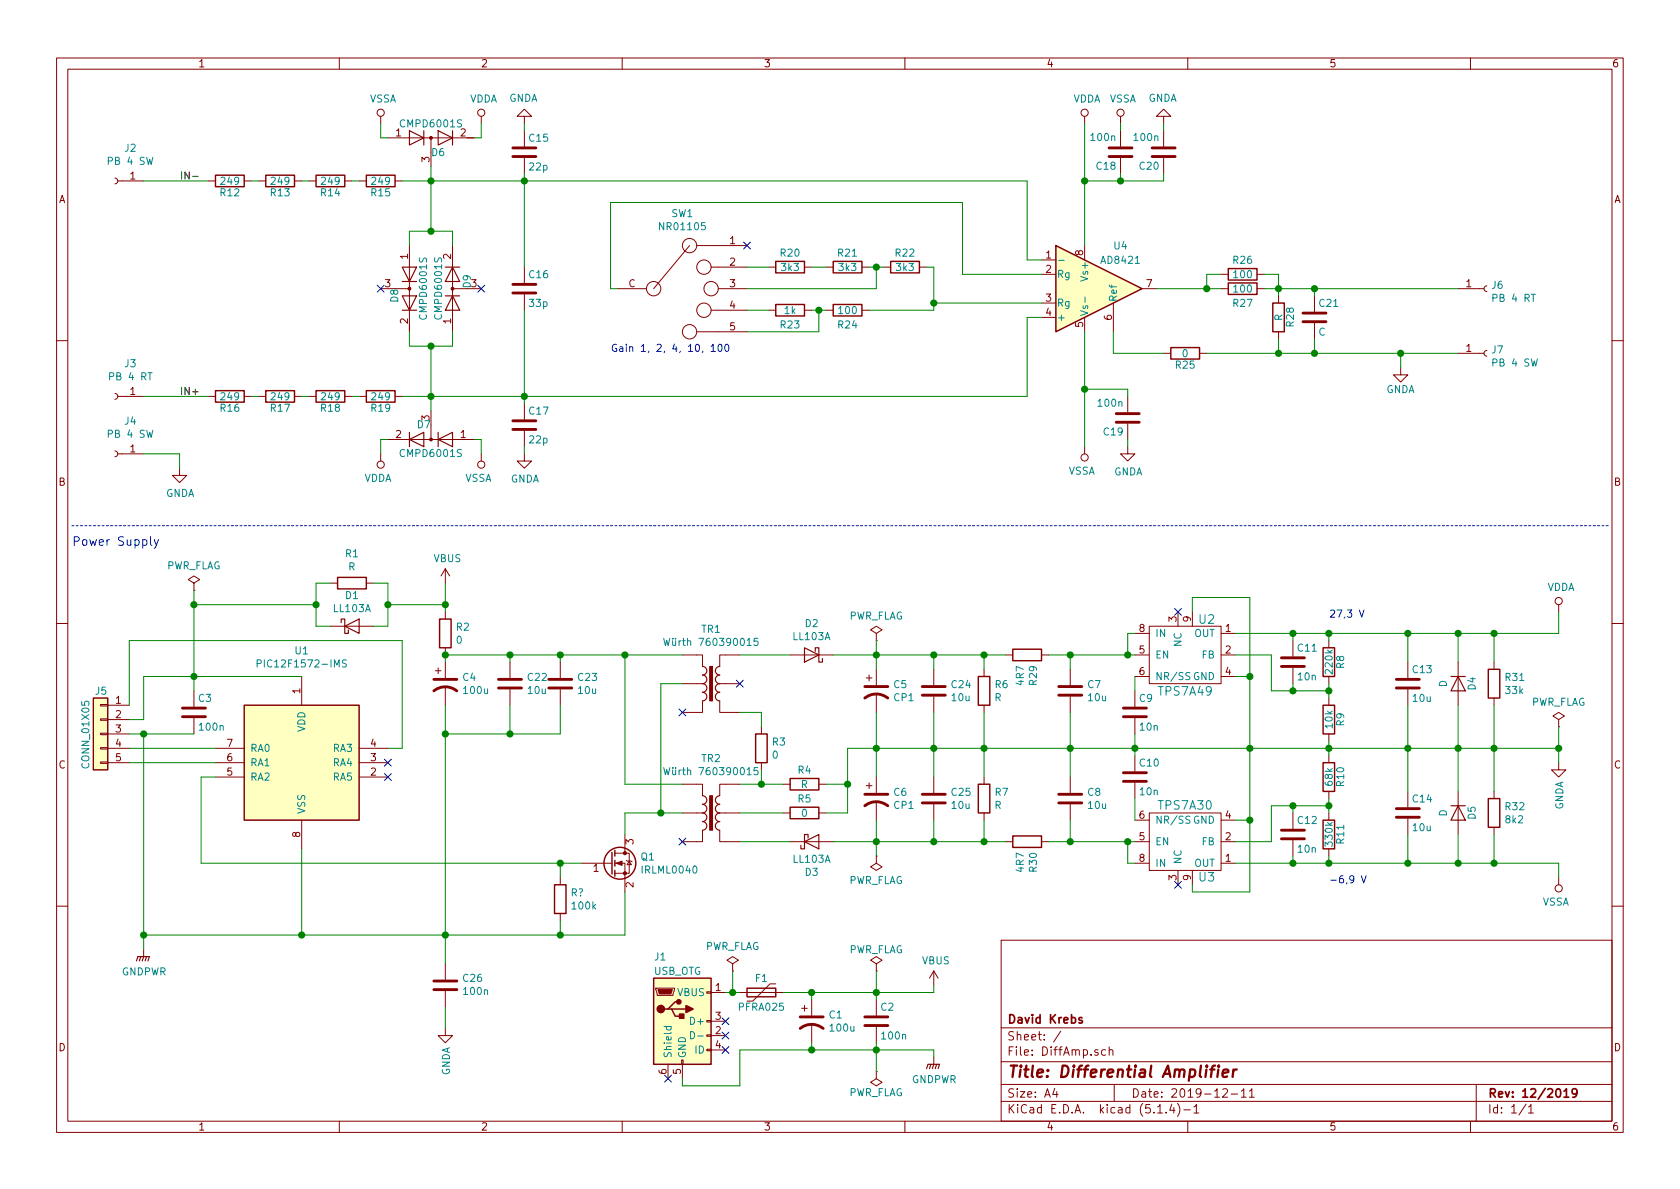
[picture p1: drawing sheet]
<svg xmlns="http://www.w3.org/2000/svg" width="297mm" height="210mm" viewBox="0 0 297 210" stroke-linecap="round" stroke-linejoin="round" font-family="sans-serif">
<g fill="none" stroke="#840000" stroke-width=".18">
<path d="M10 10.3h277v189.9h-277zM12 12.2h273v186.1h-273zM60 10.3v1.9M110 10.3v1.9M160 10.3v1.9M210 10.3v1.9M260 10.3v1.9M20.3 31.5l.4 .1 .1 .3-.1 .4-.4 .2M20.8 32h4.6M36.8 32h1.3M43.2 32h1.2M45.7 32h1.3"/>
<path d="M52.1 32h1.2M54.6 32h1.3M61 32h1.2M63.5 32h1.3M67.3 20.6v1.2M68.6 24.4h15.2M69.8 32h1.3M76.2 24.4v5.1M85.1 20.6v1.2M92.7 20.6h1.3l-1.3-1.3-1.3 1.3h1.3v1.2M92.7 23.1v2.8M92.7 27.9v2.8"/>
<path d="M191.8 20.6v1.2M198.1 20.6v1.2M198.1 23.1v2.8M198.1 27.9v2.8M205.7 20.6h1.3l-1.3-1.3-1.2 1.3h1.2v1.2M205.7 23.1v2.8M205.7 27.9v2.8M67.3 51h5.1M72.4 43.4v15.3M80 43.4v15.3M80 51h5.1M92.7 47.2v2.8"/>
<path d="M92.7 52.1v2.8M109.2 51h5.1M121.9 43.4l-6.3 7.6M123.2 58.7h8.9M123.2 43.4h8.9M125.7 54.9h6.4M125.7 47.2h6.4M127 51h5.1M135.9 54.9h1.3M135.9 47.2h1.3M142.2 54.9h1.3M142.2 47.2h1.3"/>
<path d="M146 54.9h1.3M146 47.2h1.3M152.4 54.9h1.3M152.4 47.2h1.3M156.2 47.2h1.3M162.6 47.2h1.2M184.1 48.5h2.6M184.1 46h2.6M184.1 53.6h2.6M184.1 56.1h2.6M191.8 43.4v2.6M191.8 56.1v2.6"/>
<path d="M196.8 53.6v5.1M201.9 51h2.6M215.9 51h1.3M215.9 48.5h1.3M222.2 51h1.3M222.2 48.5h1.3M226.1 52.3v1.3M226.1 58.7v1.2M232.4 52.3v2.8M232.4 57.1v2.8M257.8 51h4.6M262.9 50.5l-.3 .1-.2 .4 .1 .4 .4 .2"/>
<path d="M10 60.2h2M20.3 79.8l.4 .1 .1 .3-.1 .4-.4 .2M20.3 69.6l.4 .1 .1 .3-.1 .4-.4 .2M20.8 70.1h4.6M36.8 70.1h1.3M43.2 70.1h1.2M45.7 70.1h1.3M52.1 70.1h1.2M54.6 70.1h1.3M61 70.1h1.2M63.5 70.1h1.3M68.6 77.7h15.2"/>
<path d="M69.8 70.1h1.3M76.2 72.6v5.1M92.7 71.4v2.8M92.7 76.2v2.8M191.8 79v1.3M199.4 79v1.3h1.3l-1.3 1.2-1.3-1.2h1.3M199.4 70.1v2.8M199.4 74.9v2.8M205.7 62.5h1.3M212.1 62.5h1.3M247.6 65v1.3h1.3l-1.3 1.3-1.2-1.3h1.2M257.8 62.5h4.6"/>
<path d="M262.9 62l-.3 .1-.2 .3 .1 .4 .4 .2M285 60.2h2M20.8 80.3h4.6M31.7 82.8v1.3h1.3l-1.3 1.2-1.2-1.2h1.2M67.3 80.3v1.2M85.1 80.3v1.2M92.7 80.3v1.2h1.3l-1.3 1.3-1.3-1.3h1.3M10 110.3h2M34.3 103.1l1-.6-1-.7-1 .7 1 .6v1.3M34.3 104.4h.1M53.3 119.6v5.1M58.4 110.7h7.6"/>
<path d="M58.4 103.1h1.3M64.8 103.1h1.2M77 118.6h1M77.5 118.1v1M78.7 100.6v2.5M78.7 108.2v1.3M78.7 114.5v1.3M78.7 117.1v2.8M78.7 100.6l-.7 1.2M78.7 100.6l.8 1.2M90.2 117.1v2.8M99.1 117.1v2.8"/>
<path d="M120.6 115.8h3.6v2.1M130.8 115.8h-3.5v2.1M139.7 115.8h7.6M153.2 119.9h1M153.7 119.4v1M154.9 112l1.1-.6-1.1-.7-1 .7 1 .6v1.3M154.9 113.3h.1M154.9 118.4v2.8M165.1 118.4v2.8M174 118.4v1.2M177.8 115.8h1.3M184.1 115.8h1.3"/>
<path d="M189.2 118.4v2.8M200.7 115.8h2.5M200.7 112h2.5M200.7 119.6h2.5M203.2 110.7h12.7v10.2h-12.7zM208.3 108.2v2.5M210.8 108.2v2.5M215.9 115.8h2.5M215.9 112h2.5M215.9 119.6h2.5M228.6 113.3v2.8M228.6 118.1v2.8"/>
<path d="M234.9 113.3v1.2M234.9 119.6v1.3M248.9 117.1v2.8M257.8 117.1v7.6M264.2 117.1v1.3M275.6 106.9v1.3M285 110.3h2M17.8 134.7h1.2v.3h-1.2zM17.8 132.2h1.2v.3h-1.2zM17.8 127.1h1.2v.3h-1.2zM17.8 124.6h1.2v.2h-1.2zM17.8 129.7h1.2v.2h-1.2z"/>
<path d="M19 134.9h3.9M19 132.3h3.9M19 124.7h3.9M19 127.2h3.9M19 129.8h3.9M34.3 122.2v2.8M34.3 127v2.8M38.1 137.4h5.1M38.1 134.9h5.1M38.1 132.3h5.1M63.5 137.4h5.1M63.5 134.9h5.1"/>
<path d="M63.5 132.3h5.1M78.7 121.4v3.3M90.2 121.9v2.8M99.1 121.9v2.8M120.6 138.7h3.6v2M120.6 120.9h2.6M124.2 123.9v2.1h-3.6M127.3 123.9v2.1h3.5M128.3 120.9h2.5M130.8 138.7h-3.5v2M134.6 128.5v1.3M134.6 134.9v1.2"/>
<path d="M138.4 138.7h1.3M144.8 138.7h1.2M153.2 138.9h1M153.7 138.4v1M154.9 122.7v3.3M154.9 137.4v2.8M165.1 123.2v2.8M165.1 137.4v2.8M174 124.7v1.3M174 137.4v1.3M189.2 123.2v2.8M189.2 137.4v2.8"/>
<path d="M200.7 122.2v2.8M200.7 127v2.8M200.7 133.6v2.8M200.7 138.4v2.8M234.9 123.4v1.3M234.9 129.8v1.3M234.9 133.6v1.3M234.9 139.9v1.3M248.9 121.9v2.8M248.9 139.9v2.8M257.8 139.9v7.7M264.2 123.4v1.3"/>
<path d="M264.2 139.9v1.3M275.6 127.2l1-.6-1-.6-1 .6 1 .6v1.3M275.6 128.5h.1M275.6 134.9v1.2h1.3l-1.3 1.3-1.3-1.3h1.3M53.3 145v5.1M99.1 155.2v1.3M102.9 152.6h5M108 152.6h.2M108.7 152.6h1.8v5.1M108.7 150.9h1.8M110.5 150.9h.8v3.5h-2.6M110.5 147.6v3.3"/>
<path d="M110.7 152.1l.2 .2h.7l.2 .1M111.3 152.3l.3 .6h-.7zM120.6 143.8h2.6M124.2 146.8v2h-3.6M127.3 146.8v2h3.5M128.3 143.8h2.5M138.4 143.8h1.3M139.7 148.8h7.6M144.8 143.8h1.2M154.9 151.4v1.2l1.1 .7-1.1 .6-1-.6 1-.7M154.9 151.4h.1M154.9 141.7v3.3"/>
<path d="M165.1 142.2v2.8M174 143.8v1.2M177.8 148.8h1.3M184.1 148.8h1.3M189.2 142.2v2.8M200.7 148.8h2.5M200.7 152.6h2.5M200.7 145h2.5M203.2 143.8h12.7v10.1h-12.7zM208.3 153.9v2.6M210.8 153.9v2.6M215.9 148.8h2.5"/>
<path d="M215.9 152.6h2.5M215.9 145h2.5M228.6 143.8v2.8M228.6 148.6v2.8M234.9 143.8v1.2M234.9 150.1v1.3M248.9 144.8v2.8M264.2 146.3v1.3M275.6 155.2v1.3M10 160.2h2M25.4 167.9v1.3M78.7 170.4v2.8"/>
<path d="M78.7 175.3v2.7M99.1 161.5v1.3M116 174.7h3.3v.3l-.3 1h-2.8zM125 175.4h.7v.2h-.7zM125.7 175.5h2.6M129.5 170.4l1.1-.6-1.1-.6-1 .6 1 .6v1.3M129.5 171.7h.1M130.8 175.5h7.6M137.2 174h-1.1l-3 3h-1M141.7 178.3h1M142.2 177.8v1M143.5 176.8v2.8"/>
<path d="M154.9 170.4l1.1-.6-1.1-.6-1 .6 1 .6v1.3M154.9 171.7h.1M154.9 176.8v2.8M165.1 171.7v2.5M165.1 171.7l-.8 1.3M165.1 171.7l.8 1.3M177 166.3h108v32h-108zM285 160.2h2M60 198.3v1.9M78.7 181.9v1.2h1.3l-1.3 1.3-1.2-1.3h1.2M110 198.3v1.9M118.1 188.2v2.5"/>
<path d="M120.5 187.4h.3v.8h-.3zM120.6 188.2v2.5M125 185.5h.7v.3h-.7zM125 183h.7v.3h-.7zM125 180.5h.7v.2h-.7zM125.7 183.1h2.6M125.7 180.6h2.6M125.7 185.7h2.6M143.5 181.1v3.3M154.9 189.5v1.2l1.1 .7-1.1 .6-1-.6 1-.7M154.9 189.5h.1M154.9 181.6v2.8"/>
<path d="M160 198.3v1.9M165.1 186.9v1.3M177 194.8h108M177 191.8h108M177 187.8h108M177 181.8h108M186.5 192.5l-.4 1h1M186.8 193v1M187.6 182.3l-1.3 2M195.5 185.7l-.5-.1-.2 .3v.6l.2 .1 .5-.1M196.1 185.7h.1a.37 .37 0 0 1 .6 .1v.8M196.1 185.1v1.5"/>
<path d="M197 191.8v3M204.7 196.8h.8M206.2 196.7v.1M207.2 195.2l-.4 1.1h.9M207.5 195.8v1M208.2 195.1a1.71 1.71 0 0 1 0 2.3M209.3 196.3h1.2M210 198.3v1.9M211.1 195.8l.4-.5v1.5M211.1 196.8h.9M216.2 192.7l.2-.2h.4l.2 .5-.9 1h.9M217.7 193.5h1.1"/>
<path d="M219.5 193l.4-.5v1.5M219.5 194h.8M220.9 193l.4-.5v1.5M220.9 194h.9M260 198.3v1.9M261 191.8v6.5M269.8 195.2l-1.2 2M270.3 195.8l.4-.5v1.5M270.3 196.8h.8"/>
<circle cx="67.3" cy="19.9" r=".63"/>
<circle cx="85.1" cy="19.9" r=".63"/>
<circle cx="191.8" cy="19.9" r=".63"/>
<circle cx="198.1" cy="19.9" r=".63"/>
<circle cx="115.6" cy="51" r="1.27"/>
<circle cx="121.9" cy="43.4" r="1.27"/>
<circle cx="121.9" cy="58.7" r="1.27"/>
<circle cx="124.5" cy="54.9" r="1.27"/>
<circle cx="124.5" cy="47.2" r="1.27"/>
<circle cx="125.7" cy="51" r="1.27"/>
<circle cx="67.3" cy="82.2" r=".63"/>
<circle cx="85.1" cy="82.2" r=".63"/>
<circle cx="191.8" cy="80.9" r=".63"/>
<circle cx="275.6" cy="106.3" r=".63"/>
<circle cx="275.6" cy="157.1" r=".63"/>
</g>
<path d="M191.3 180l-.3-.1-.2 .2v.3l.5 .1v.3h-.5M276.5 193l.5-.5v1.5M276.5 194h.9M278.8 193.2l-.1 .1a.48 .48 0 0 1-.6 .1l-.1-.2 .1-.6a.48 .48 0 0 1 .7 .2 1.01 1.01 0 0 1-.4 1.2h-.3" fill="none" stroke="#840000" stroke-width=".3"/>
<path d="M214 189.1h.7M214.8 188.4l-.4 .1-.1 .2-.2 1.7M215.4 189.1l-.2 1.3M215.5 188.4v.2M216.2 189.8l1-.2-.1-.4h-.7l-.3 1 .3 .2 .6-.1M218.1 189.1l-.2 1.3M218.7 189.1a.55 .55 0 0 0-.7 .4" fill="none" stroke="#840000" stroke-width=".41"/>
<g fill="none" stroke="#840000" stroke-width=".2">
<path d="M72.4 23.1l2.5 1.3-2.5 1.2zM74.9 23.1v2.5M77.5 23.1l2.5 1.3-2.5 1.2zM80 23.1v2.5M71.1 49.8h2.6M71.1 54.9h2.6M71.1 47.2h2.6l-1.3 2.6zM71.1 52.3h2.6l-1.3 2.6zM78.7 52.3h2.6M78.7 47.2h2.6M80 52.3l1.3 2.6h-2.6zM80 47.2l1.3 2.6h-2.6z"/>
<path d="M72.4 76.4v2.6M72.4 77.7l2.5-1.3v2.6zM77.5 76.4v2.6M77.5 77.7l2.5-1.3v2.6zM60.3 110.1v-.6h.7v2.5h.6v-.6M61 110.7l2.5-1.2v2.5zM124.2 117.9a.76 .76 0 0 1 .8 .7 .76 .76 0 0 1-.8 .8 .76 .76 0 0 1 .8 .7 .76 .76 0 0 1-.8 .8 .76 .76 0 0 1 .8 .8 .76 .76 0 0 1-.8 .7 .76 .76 0 0 1 .8 .8 .76 .76 0 0 1-.8 .7M127.3 117.9a.76 .76 0 0 0-.8 .7 .76 .76 0 0 0 .8 .8 .76 .76 0 0 0-.8 .7 .76 .76 0 0 0 .8 .8 .76 .76 0 0 0-.8 .8 .76 .76 0 0 0 .8 .7 .76 .76 0 0 0-.8 .8 .76 .76 0 0 0 .8 .7M142.2 114.5l2.6 1.3-2.6 1.3zM144.1 115.2v-.7h.7v2.6h.6v-.6M256.5 119.6h2.6M257.8 119.6l1.3 2.6h-2.6z"/>
<path d="M124.2 140.7a.76 .76 0 0 1 .8 .8 .76 .76 0 0 1-.8 .7 .76 .76 0 0 1 .8 .8 .76 .76 0 0 1-.8 .8 .76 .76 0 0 1 .8 .7 .76 .76 0 0 1-.8 .8 .76 .76 0 0 1 .8 .7 .76 .76 0 0 1-.8 .8M127.3 140.7a.76 .76 0 0 0-.8 .8 .76 .76 0 0 0 .8 .7 .76 .76 0 0 0-.8 .8 .76 .76 0 0 0 .8 .8 .76 .76 0 0 0-.8 .7 .76 .76 0 0 0 .8 .8 .76 .76 0 0 0-.8 .7 .76 .76 0 0 0 .8 .8M142.2 148.8l2.6-1.2v2.5zM142.9 148.2v-.6h-.7v2.5h-.6v-.6M256.5 142.5h2.6M257.8 142.5l1.3 2.5h-2.6zM24.1 169.9l.3-.7h2l-.2 .7M24.9 169.2l-.3 .7M25.4 169.2l-.3 .7M25.9 169.2l-.2 .7M163.8 189l.3-.8h2l-.2 .8M164.6 188.2l-.3 .8"/>
<path d="M165.1 188.2l-.3 .8M165.6 188.2l-.2 .8"/>
</g>
<g fill="none" stroke="#840000" stroke-width=".25">
<path d="M38.1 31h5.1v2h-5.1zM47 31h5.1v2h-5.1zM55.9 31h5.1v2h-5.1zM64.8 31h5v2h-5zM137.2 53.8h5v2.1h-5zM137.2 46.2h5v2.1h-5zM147.3 53.8h5.1v2.1h-5.1zM147.3 46.2h5.1v2.1h-5.1zM157.5 46.2h5.1v2.1h-5.1zM186.7 43.4l15.2 7.6-15.2 7.7zM217.2 50h5v2.1h-5zM217.2 47.5h5v2h-5z"/>
<path d="M225 53.6h2.1v5.1h-2.1zM38.1 69.1h5.1v2h-5.1zM47 69.1h5.1v2h-5.1zM55.9 69.1h5.1v2h-5.1zM64.8 69.1h5v2h-5zM207 61.5h5.1v2h-5.1zM59.7 102.1h5.1v2h-5.1zM77.7 109.5h2.1v5h-2.1zM173 119.6h2v5.1h-2zM179.1 114.8h5v2h-5zM233.9 114.5h2.1v5.1h-2.1zM263.1 118.4h2.1v5h-2.1z"/>
<path d="M16.5 123.4h2.5v12.7h-2.5zM43.2 124.7h20.3v20.3h-20.3zM133.6 129.8h2v5.1h-2zM139.7 137.7h5.1v2h-5.1zM173 138.7h2v5.1h-2zM233.9 134.9h2.1v5h-2.1zM233.9 124.7h2.1v5.1h-2.1zM98 156.5h2.1v5h-2.1zM108.2 150.7v3.9M108.7 150.4v1M108.7 152.1v1.1M108.7 153.9v1"/>
<path d="M139.7 142.7h5.1v2.1h-5.1zM179.1 147.8h5v2.1h-5zM233.9 145h2.1v5.1h-2.1zM263.1 141.2h2.1v5.1h-2.1zM115.6 173h10.1v15.2h-10.1zM118.1 178.4h.6l.7 1.3h1.2M118.7 178.4h2.6M120 177.2h-.6l-1.3 1.2h-.6M132.1 174.7h5.1v1.6h-5.1z"/>
<circle cx="109.6" cy="152.6" r="2.82"/>
</g>
<g fill="#840000" stroke="#840000" stroke-width=".18">
<path d="M125.5 117.9h.5v6h-.5z"/>
<path d="M123.2 120.9h1z"/>
<path d="M127.3 120.9h1z"/>
<path d="M125.5 140.7h.5v6.1h-.5z"/>
<path d="M123.2 143.8h1z"/>
<path d="M127.3 143.8h1z"/>
<path d="M109 152.6l1-.3v.7z"/>
<path d="M116.3 175h2.6l-.3 .8h-2z"/>
<circle cx="80" cy="51" r=".25"/>
<circle cx="76.2" cy="24.4" r=".25"/>
<circle cx="72.4" cy="51" r=".25"/>
<circle cx="110.5" cy="154.4" r=".28"/>
<circle cx="110.5" cy="150.9" r=".28"/>
<circle cx="76.2" cy="77.7" r=".25"/>
</g>
<g fill="none" stroke="#840000" stroke-width=".51">
<path d="M90.7 26.2h4M90.7 27.7h4M196.1 26.2h4.1M196.1 27.7h4.1M203.7 26.2h4.1M203.7 27.7h4.1M90.7 51.8h4M90.7 50.3h4M230.4 56.9h4M230.4 55.4h4M90.7 75.9h4M90.7 74.4h4"/>
<path d="M197.4 73.1h4M197.4 74.7h4M226.6 117.9h4M226.6 116.3h4M32.3 126.7h4M32.3 125.2h4M76.7 122.2a3.3 3.3 0 0 1 4.1 0M76.7 120.1h4.1M88.1 121.7h4.1M88.1 120.1h4.1M97 121.7h4.1M97 120.1h4.1"/>
<path d="M152.9 123.4a3.3 3.3 0 0 1 4.1 0M152.9 121.4h4.1M163.1 121.4h4M163.1 122.9h4M187.2 121.4h4.1M187.2 122.9h4.1M198.6 126.7h4.1M198.6 125.2h4.1M198.6 138.2h4.1M198.6 136.6h4.1M246.9 121.7h4.1M246.9 120.1h4.1"/>
<path d="M152.9 142.5a3.3 3.3 0 0 1 4.1 0M152.9 140.5h4.1M163.1 140.5h4M163.1 142h4M187.2 140.5h4.1M187.2 142h4.1M226.6 148.3h4M226.6 146.8h4M246.9 144.5h4.1M246.9 143h4.1M76.7 173.5h4.1M76.7 175h4.1"/>
<path d="M141.5 179.8h4M152.9 179.8h4.1M141.5 181.9a3.3 3.3 0 0 1 4 0M152.9 181.4h4.1"/>
</g>
<g fill="#ffffc2" stroke="#ffffc2" stroke-width=".18">
<path d="M186.7 43.4l15.2 7.6-15.2 7.7z"/>
<path d="M43.2 124.7h20.3v20.3h-20.3z"/>
<path d="M16.5 123.4h2.5v12.7h-2.5z"/>
<path d="M115.6 173h10.1v15.2h-10.1z"/>
</g>
<g fill="none" stroke="#008484" stroke-width=".18">
<path d="M187.2 46h1M191.8 52.5v1M45.5 117.3h.6l.1-.2-.1-.3-.2-.1h-.4v1.3M61.2 116.8l-.4-.1-.2 .1v.4l.5 .2 .1 .3-.2 .3-.5-.1M117.3 112.9l.4 1.2 .2-.9 .2 .9 .3-1.2M134 112.9h-.6l-.1 .6 .2-.1 .5 .1v.5l-.2 .1-.5-.1M210.4 119l-.5-.1-.2 .3 .1 .3 .5 .2v.4l-.2 .1-.4-.1M117.3 135.7l.4 1.3 .2-.9 .2 .9 .3-1.3M134 135.7h-.6l-.1 .6 .2-.1 .5 .1v.6l-.2 .1-.5-.1M210.4 144.4l-.5-.1-.2 .3 .1 .3 .5 .2v.4l-.2 .1-.4-.1M117.4 181.5h1.3M117.9 181.5l-.1 .4 .3 .2 .5-.1v-.5"/>
<path d="M122.1 182.4a.64 .64 0 0 1 .7 .7 .64 .64 0 0 1-.7 .6zM123.4 183.2h.9"/>
</g>
<g fill="#840000" stroke="#840000" stroke-width=".25">
<path d="M120.1 179.3h.8v.8h-.8z"/>
<path d="M121.3 177.8l1.3 .6-1.3 .7z"/>
<circle cx="116.8" cy="178.4" r=".63"/>
<circle cx="120" cy="177.2" r=".38"/>
</g>
<path d="M12.7 93h271.8" fill="none" stroke="#0000c2" stroke-width=".18" stroke-dasharray=".4 .4"/>
<g fill="none" stroke="#008400" stroke-width=".18">
<path d="M25.4 32h11.4M44.4 32h1.3M53.3 32h1.3M62.2 32h1.3M67.3 21.8v2.6h1.3M71.1 32h110.5v14h2.5M76.2 29.5v11.4M85.1 21.8v2.6h-1.3M92.7 21.8v1.3M92.7 30.7v16.5M191.8 21.8v21.6M198.1 21.8v1.3"/>
<path d="M198.1 30.7v1.3M205.7 30.7v1.3h-13.9M205.7 21.8v1.3M72.4 43.4v-2.5h7.6v2.5M72.4 58.7v2.5h7.6v-2.5M92.7 54.9v16.5M132.1 47.2h3.8M132.1 54.9h3.8M143.5 47.2h2.5M143.5 54.9h2.5M144.8 54.9v3.8h-12.7M153.7 47.2h2.5"/>
<path d="M154.9 47.2v3.8h-22.8M163.8 47.2h1.3v7.7h-11.4M165.1 53.6h19M184.1 56.1h-2.5v14h-110.5M184.1 48.5h-13.9v-12.7h-62.3v15.2h1.3M191.8 58.7v20.3M196.8 58.7v3.8h8.9M204.5 51h11.4M215.9 48.5h-2.5v2.5M223.5 51h34.3M223.5 48.5h2.6v3.8M226.1 59.9v2.6"/>
<path d="M232.4 51v1.3M232.4 59.9v2.6M25.4 70.1h11.4M44.4 70.1h1.3M53.3 70.1h1.3M62.2 70.1h1.3M68.6 77.7h-1.3v2.6M76.2 61.2v11.4M83.8 77.7h1.3v2.6M92.7 79v1.3M191.8 68.8h7.6v1.3M199.4 77.7v1.3"/>
<path d="M213.4 62.5h44.4M247.6 62.5v2.5M25.4 80.3h6.3v2.5M34.3 104.4v17.8M34.3 106.9h21.6M53.3 119.6h-27.9v7.6h-2.5M58.4 103.1h-2.5v7.6h2.5M66 103.1h2.6v7.6h-2.6M68.6 106.9h10.1M78.7 103.1v5.1M90.2 115.8v1.3M99.1 115.8v1.3"/>
<path d="M110.5 115.8v22.9h10.1M120.6 115.8h-41.9v1.3M130.8 115.8h8.9M147.3 115.8h30.5M154.9 113.3v5.1M165.1 115.8v2.6M174 115.8v2.6M185.4 115.8h15.3M189.2 115.8v2.6M200.7 112h-1.3v3.8M200.7 119.6v2.6M210.8 108.2v-2.5h10.2v52h-10.2v-1.2"/>
<path d="M218.4 119.6h2.6M218.4 115.8h6.4v6.4h10.1M228.6 112v1.3M234.9 112v1.3M248.9 112v5.1M257.8 112v5.1M264.2 112v5.1M275.6 108.2v3.8h-57.2M22.9 132.3h15.2M22.9 124.7v-11.4h48.2v19h-2.5M22.9 129.8h11.4M22.9 134.9h15.2"/>
<path d="M25.4 129.8v38.1M38.1 137.4h-2.5v15.2h67.3M78.7 124.7v45.7M90.2 124.7v5.1M99.1 124.7v5.1h-20.4M120.6 120.9h-3.8v22.9M130.8 126h3.8v2.5M130.8 138.7h7.6M134.6 136.1v2.6M146 138.7h3.9M154.9 126v11.4M165.1 126v11.4"/>
<path d="M174 126v11.4M189.2 126v11.4M200.7 129.8v3.8M228.6 120.9v1.3M234.9 120.9v2.5M234.9 131.1v2.5M248.9 124.7v15.2M257.8 124.7v15.2M264.2 124.7v15.2M275.6 132.3h-125.7v11.5h-3.9M275.6 128.5v6.4M53.3 150.1v15.2"/>
<path d="M99.1 152.6v2.6M110.5 157.7v7.6h-85.1M120.6 143.8h-10.1v3.8M130.8 148.8h8.9M130.8 143.8h7.6M147.3 148.8h30.5M154.9 145v6.4M165.1 145v3.8M174 145v3.8M185.4 148.8h15.3M189.2 145v3.8M199.4 148.8v3.8h1.3"/>
<path d="M200.7 141.2v3.8M218.4 152.6h57.2v2.6M218.4 145h2.6M228.6 142.5v1.3M228.6 151.4v1.2M234.9 142.5h-10.1v6.3h-6.4M234.9 141.2v2.6M234.9 151.4v1.2M248.9 147.6v5M257.8 147.6v5M264.2 147.6v5M78.7 178v3.9"/>
<path d="M99.1 162.8v2.5M128.3 175.5h2.5M129.5 171.7v3.8M143.5 175.5v1.3M154.9 171.7v5.1M165.1 174.2v1.3h-26.7M143.5 184.4v1.3M154.9 184.4v5.1M165.1 186.9v-1.2h-34.3v6.3h-10.2v-1.3"/>
</g>
<path d="M34.1 31.2h.9" fill="none" stroke="#000" stroke-width=".18"/>
<path d="M125.7 61.2l.4-.3v1.2M125.7 62.1h.8M127.1 61l.2-.1a.69 .69 0 0 1 .4 .6 .69 .69 0 0 1-.4 .6l-.3-.2-.1-.2zM128.3 61l.1-.1a.67 .67 0 0 1 .5 .6 .67 .67 0 0 1-.5 .6l-.3-.4zM26.6 94.9v1.3l.2 .2M27.3 95.4l.3 1M28 95.4l-.5 1.4-.2 .1M240.3 107.9l.5 1.2 .4-1.2M240.7 154.9l.4 1.2 .5-1.2" fill="none" stroke="#0000c2" stroke-width=".18"/>
<g fill="#008400" stroke="#008400" stroke-width=".25">
<circle cx="189.2" cy="115.8" r=".51"/>
<circle cx="78.7" cy="129.8" r=".51"/>
<circle cx="90.2" cy="115.8" r=".51"/>
<circle cx="149.9" cy="138.7" r=".51"/>
<circle cx="235" cy="112" r=".51"/>
<circle cx="99.1" cy="152.6" r=".51"/>
<circle cx="235" cy="132.3" r=".51"/>
<circle cx="99.1" cy="165.3" r=".51"/>
<circle cx="165.1" cy="132.3" r=".51"/>
<circle cx="235" cy="122.2" r=".51"/>
<circle cx="99.1" cy="115.8" r=".51"/>
<circle cx="154.9" cy="185.7" r=".51"/>
<circle cx="264.2" cy="152.6" r=".51"/>
<circle cx="248.9" cy="132.3" r=".51"/>
<circle cx="143.5" cy="175.5" r=".51"/>
<circle cx="221" cy="132.3" r=".51"/>
<circle cx="90.2" cy="129.8" r=".51"/>
<circle cx="248.9" cy="112" r=".51"/>
<circle cx="264.2" cy="132.3" r=".51"/>
<circle cx="264.2" cy="112" r=".51"/>
<circle cx="165.1" cy="115.8" r=".51"/>
<circle cx="189.2" cy="148.8" r=".51"/>
<circle cx="143.5" cy="185.7" r=".51"/>
<circle cx="165.1" cy="148.8" r=".51"/>
<circle cx="235" cy="142.5" r=".51"/>
<circle cx="154.9" cy="175.5" r=".51"/>
<circle cx="110.5" cy="115.8" r=".51"/>
<circle cx="78.7" cy="106.9" r=".51"/>
<circle cx="228.6" cy="152.6" r=".51"/>
<circle cx="68.6" cy="106.9" r=".51"/>
<circle cx="235" cy="152.6" r=".51"/>
<circle cx="248.9" cy="152.6" r=".51"/>
<circle cx="116.8" cy="143.8" r=".51"/>
<circle cx="221" cy="145" r=".51"/>
<circle cx="199.4" cy="148.8" r=".51"/>
<circle cx="228.6" cy="142.5" r=".51"/>
<circle cx="257.8" cy="152.6" r=".51"/>
<circle cx="78.7" cy="165.3" r=".51"/>
<circle cx="257.8" cy="112" r=".51"/>
<circle cx="76.2" cy="40.9" r=".51"/>
<circle cx="53.3" cy="165.3" r=".51"/>
<circle cx="78.7" cy="115.8" r=".51"/>
<circle cx="25.4" cy="165.3" r=".51"/>
<circle cx="275.6" cy="132.3" r=".51"/>
<circle cx="257.8" cy="132.3" r=".51"/>
<circle cx="55.9" cy="106.9" r=".51"/>
<circle cx="199.4" cy="115.8" r=".51"/>
<circle cx="221" cy="119.6" r=".51"/>
<circle cx="228.6" cy="122.2" r=".51"/>
<circle cx="134.6" cy="138.7" r=".51"/>
<circle cx="228.6" cy="112" r=".51"/>
<circle cx="189.2" cy="132.3" r=".51"/>
<circle cx="200.7" cy="132.3" r=".51"/>
<circle cx="174" cy="148.8" r=".51"/>
<circle cx="174" cy="115.8" r=".51"/>
<circle cx="154.9" cy="115.8" r=".51"/>
<circle cx="154.9" cy="148.8" r=".51"/>
<circle cx="174" cy="132.3" r=".51"/>
<circle cx="154.9" cy="132.3" r=".51"/>
<circle cx="34.3" cy="119.6" r=".51"/>
<circle cx="129.5" cy="175.5" r=".51"/>
<circle cx="232.4" cy="62.5" r=".51"/>
<circle cx="226.1" cy="51" r=".51"/>
<circle cx="232.4" cy="51" r=".51"/>
<circle cx="226.1" cy="62.5" r=".51"/>
<circle cx="213.4" cy="51" r=".51"/>
<circle cx="247.7" cy="62.5" r=".51"/>
<circle cx="34.3" cy="106.9" r=".51"/>
<circle cx="144.8" cy="54.9" r=".51"/>
<circle cx="76.2" cy="61.2" r=".51"/>
<circle cx="92.7" cy="32" r=".51"/>
<circle cx="92.7" cy="70.1" r=".51"/>
<circle cx="76.2" cy="70.1" r=".51"/>
<circle cx="76.2" cy="32" r=".51"/>
<circle cx="198.1" cy="32" r=".51"/>
<circle cx="191.8" cy="32" r=".51"/>
<circle cx="191.8" cy="68.8" r=".51"/>
<circle cx="165.1" cy="53.6" r=".51"/>
<circle cx="154.9" cy="47.2" r=".51"/>
<circle cx="25.4" cy="129.8" r=".51"/>
</g>
<g fill="none" stroke="#000084" stroke-width=".18">
<path d="M66.7 50.4l1.2 1.3M67.9 50.4l-1.2 1.3M84.5 50.4l1.2 1.3M85.7 50.4l-1.2 1.3M131.5 42.8l1.2 1.2M132.7 42.8l-1.2 1.2M207.7 107.6l1.2 1.2M208.9 107.6l-1.2 1.2M68 136.8l1.2 1.2M68 134.3l1.2 1.2M69.2 136.8l-1.2 1.2M69.2 134.3l-1.2 1.2"/>
<path d="M120 125.4l1.3 1.2M121.3 125.4l-1.3 1.2M130.2 120.3l1.2 1.2M131.4 120.3l-1.2 1.2M120 148.2l1.3 1.2M121.3 148.2l-1.3 1.2M207.7 155.8l1.2 1.3M208.9 155.8l-1.2 1.3M127.7 180l1.2 1.2M128.9 180l-1.2 1.2M117.5 190.1l1.2 1.3M118.7 190.1l-1.2 1.3"/>
<path d="M127.7 185.1l1.2 1.2M127.7 182.5l1.2 1.2M128.9 185.1l-1.2 1.2M128.9 182.5l-1.2 1.2"/>
</g>
<text font-size="2.8" fill="#840000" x="178" y="190.5">Title: Differential Amplifier</text>
<text font-size="2.1" fill="#0000c2" x="12.7" y="96.5">Power Supply</text>
<g font-size="2.1" fill="#008484">
<text x="212" y="110.3">U2</text>
<text x="205" y="123">TPS7A49</text>
<text x="205" y="143.2">TPS7A30</text>
<text x="212" y="155.9">U3</text>
</g>
<g font-size="2.1" fill="#840000">
<text x="178" y="184">Sheet: /</text>
<text x="178" y="181">David Krebs</text>
<text x="178" y="186.7">File: DiffAmp.sch</text>
<text x="178" y="196.9">KiCad E.D.A. kicad (5.1.4)-1</text>
<text x="178" y="194.1">Size: A4</text>
<text x="200" y="194.1">Date: 2019-12-11</text>
<text x="263" y="194.1">Rev: 12/2019</text>
<text x="263" y="196.9">Id: 1/1</text>
</g>
<g font-size="1.8" fill="#840000">
<text x="35" y="11.9">1</text>
<text x="85" y="11.9">2</text>
<text x="135" y="11.9">3</text>
<text x="185" y="11.9">4</text>
<text x="235" y="11.9">5</text>
<text x="285" y="11.9">6</text>
<text x="70" y="24.1">1</text>
<text x="75.9" y="28.7" transform="rotate(-90 75.9 28.7)">3</text>
<text x="81.4" y="24.1">2</text>
<text x="10.4" y="35.9">A</text>
<text x="23" y="31.7">1</text>
<text x="285.4" y="35.9">A</text>
<text x="72.1" y="45.8" transform="rotate(-90 72.1 45.8)">1</text>
<text x="79.8" y="45.8" transform="rotate(-90 79.8 45.8)">2</text>
<text x="129.1" y="43.2">1</text>
<text x="129.1" y="47">2</text>
<text x="184.9" y="45.7">1</text>
<text x="191.5" y="45.2" transform="rotate(-90 191.5 45.2)">8</text>
<text x="68.1" y="50.8">3</text>
<text x="83.3" y="50.8">3</text>
<text x="111.1" y="50.8">C</text>
<text x="129.1" y="50.8">3</text>
<text x="184.9" y="48.3">2</text>
<text x="184.9" y="53.3">3</text>
<text x="202.7" y="50.8">7</text>
<text x="259.2" y="50.8">1</text>
<text x="72.1" y="57.2" transform="rotate(-90 72.1 57.2)">2</text>
<text x="79.8" y="57.2" transform="rotate(-90 79.8 57.2)">1</text>
<text x="129.1" y="54.6">4</text>
<text x="129.1" y="58.4">5</text>
<text x="184.9" y="55.9">4</text>
<text x="191.5" y="57.9" transform="rotate(-90 191.5 57.9)">5</text>
<text x="196.6" y="56.6" transform="rotate(-90 196.6 56.6)">6</text>
<text x="259.2" y="62.2">1</text>
<text x="23" y="69.8">1</text>
<text x="70" y="77.5">2</text>
<text x="75.9" y="74.4" transform="rotate(-90 75.9 74.4)">3</text>
<text x="81.4" y="77.5">1</text>
<text x="23" y="80">1</text>
<text x="10.4" y="85.9">B</text>
<text x="285.4" y="85.9">B</text>
<text x="201.4" y="111.8">8</text>
<text x="208" y="110" transform="rotate(-90 208 110)">3</text>
<text x="210.6" y="110" transform="rotate(-90 210.6 110)">9</text>
<text x="216.7" y="111.8">1</text>
<text x="201.4" y="115.6">5</text>
<text x="201.4" y="119.4">6</text>
<text x="216.7" y="115.6">2</text>
<text x="216.7" y="119.4">4</text>
<text x="20.5" y="124.5">1</text>
<text x="53.1" y="122.7" transform="rotate(-90 53.1 122.7)">1</text>
<text x="20.5" y="127">2</text>
<text x="20.5" y="129.5">3</text>
<text x="10.4" y="135.9">C</text>
<text x="20.5" y="132.1">4</text>
<text x="20.5" y="134.6">5</text>
<text x="40.2" y="137.2">5</text>
<text x="40.2" y="134.6">6</text>
<text x="40.2" y="132.1">7</text>
<text x="65.6" y="137.2">2</text>
<text x="65.6" y="134.6">3</text>
<text x="65.6" y="132.1">4</text>
<text x="285.4" y="135.9">C</text>
<text x="53.1" y="148.1" transform="rotate(-90 53.1 148.1)">8</text>
<text x="112" y="149.3" transform="rotate(-90 112 149.3)">3</text>
<text x="201.4" y="148.6">5</text>
<text x="201.4" y="144.8">6</text>
<text x="216.7" y="148.6">2</text>
<text x="216.7" y="144.8">4</text>
<text x="104.9" y="154.2">1</text>
<text x="201.4" y="152.4">8</text>
<text x="208" y="155.7" transform="rotate(-90 208 155.7)">3</text>
<text x="210.6" y="155.7" transform="rotate(-90 210.6 155.7)">9</text>
<text x="216.7" y="152.4">1</text>
<text x="112" y="156.9" transform="rotate(-90 112 156.9)">2</text>
<text x="126.5" y="175.3">1</text>
<text x="10.4" y="185.9">D</text>
<text x="126.5" y="182.9">2</text>
<text x="126.5" y="180.3">3</text>
<text x="126.5" y="185.4">4</text>
<text x="285.4" y="185.9">D</text>
<text x="117.9" y="190" transform="rotate(-90 117.9 190)">6</text>
<text x="120.4" y="190" transform="rotate(-90 120.4 190)">5</text>
<text x="35" y="199.9">1</text>
<text x="85" y="199.9">2</text>
<text x="135" y="199.9">3</text>
<text x="185" y="199.9">4</text>
<text x="235" y="199.9">5</text>
<text x="285" y="199.9">6</text>
</g>
<g font-size="1.8" fill="#008484">
<text x="65.3" y="18.1">VSSA</text>
<text x="71" y="22.5">CMPD6001S</text>
<text x="83" y="18.1">VDDA</text>
<text x="90" y="18">GNDA</text>
<text x="189.7" y="18.1">VDDA</text>
<text x="196.1" y="18.1">VSSA</text>
<text x="203" y="18">GNDA</text>
<text x="19.4" y="29.2">PB 4 SW</text>
<text x="22.1" y="26.8">J2</text>
<text x="76.4" y="27.6">D6</text>
<text x="93.6" y="25.1">C15</text>
<text x="193" y="24.9">100n</text>
<text x="200.6" y="24.9">100n</text>
<text x="39" y="34.7">R12</text>
<text x="39.2" y="32.7">249</text>
<text x="47.9" y="34.7">R13</text>
<text x="48.1" y="32.7">249</text>
<text x="56.8" y="34.7">R14</text>
<text x="56.9" y="32.7">249</text>
<text x="65.7" y="34.7">R15</text>
<text x="65.8" y="32.7">249</text>
<text x="93.7" y="30.1">22p</text>
<text x="193.9" y="30">C18</text>
<text x="201.5" y="30">C20</text>
<text x="116.9" y="40.7">NR01105</text>
<text x="118.7" y="38.4">SW1</text>
<text x="138" y="45.4">R20</text>
<text x="138.2" y="47.9">3k3</text>
<text x="148.2" y="45.4">R21</text>
<text x="148.4" y="47.9">3k3</text>
<text x="158.4" y="45.4">R22</text>
<text x="158.5" y="47.9">3k3</text>
<text x="194.9" y="46.7">AD8421</text>
<text x="197" y="44.1">U4</text>
<text x="218.1" y="46.7">R26</text>
<text x="70.4" y="53.4" transform="rotate(-90 70.4 53.4)">D8</text>
<text x="83.2" y="50.9" transform="rotate(-90 83.2 50.9)">D9</text>
<text x="93.6" y="49.2">C16</text>
<text x="186.8" y="49.1">Rg</text>
<text x="192.4" y="49.3" transform="rotate(-90 192.4 49.3)">Vs+</text>
<text x="197.5" y="53.5" transform="rotate(-90 197.5 53.5)">Ref</text>
<text x="218.2" y="51.7">100</text>
<text x="218.2" y="49.2">100</text>
<text x="263.8" y="51.1">J6</text>
<text x="264.3" y="53.4">PB 4 RT</text>
<text x="75.5" y="56.2" transform="rotate(-90 75.5 56.2)">CMPD6001S</text>
<text x="78.2" y="56.2" transform="rotate(-90 78.2 56.2)">CMPD6001S</text>
<text x="93.7" y="54.3">33p</text>
<text x="138" y="58.1">R23</text>
<text x="138.7" y="55.5">1k</text>
<text x="148.2" y="58.1">R24</text>
<text x="148.4" y="55.5">100</text>
<text x="186.8" y="54.2">Rg</text>
<text x="186.8" y="56.8">+</text>
<text x="192.4" y="56" transform="rotate(-90 192.4 56)">Vs-</text>
<text x="218.1" y="54.3">R27</text>
<text x="226.7" y="56.8" transform="rotate(-90 226.7 56.8)">R</text>
<text x="228.8" y="57.7" transform="rotate(-90 228.8 57.7)">R28</text>
<text x="233.1" y="59.4">C</text>
<text x="233.3" y="54.3">C21</text>
<text x="22.1" y="64.9">J3</text>
<text x="207.9" y="65.2">R25</text>
<text x="209.1" y="63.2">0</text>
<text x="263.8" y="62.5">J7</text>
<text x="264.2" y="64.8">PB 4 SW</text>
<text x="19.7" y="67.3">PB 4 RT</text>
<text x="39.2" y="70.8">249</text>
<text x="48.1" y="70.8">249</text>
<text x="56.9" y="70.8">249</text>
<text x="65.8" y="70.8">249</text>
<text x="194.3" y="71.9">100n</text>
<text x="245.1" y="69.5">GNDA</text>
<text x="19.4" y="77.4">PB 4 SW</text>
<text x="22.1" y="75.1">J4</text>
<text x="39" y="72.8">R16</text>
<text x="47.9" y="72.8">R17</text>
<text x="56.8" y="72.8">R18</text>
<text x="65.7" y="72.8">R19</text>
<text x="73.8" y="75.7">D7</text>
<text x="93.6" y="73.3">C17</text>
<text x="195.2" y="77">C19</text>
<text x="71" y="80.8">CMPD6001S</text>
<text x="93.7" y="78.4">22p</text>
<text x="188.9" y="83.9">VSSA</text>
<text x="29.3" y="87.9">GNDA</text>
<text x="64.4" y="85.2">VDDA</text>
<text x="82.2" y="85.2">VSSA</text>
<text x="90.2" y="85.3">GNDA</text>
<text x="196.9" y="84.1">GNDA</text>
<text x="29.3" y="100.7">PWR_FLAG</text>
<text x="61.1" y="98.5">R1</text>
<text x="61.6" y="100.9">R</text>
<text x="76.7" y="99.4">VBUS</text>
<text x="61.1" y="105.9">D1</text>
<text x="273.5" y="104.5">VDDA</text>
<text x="59" y="108.2">LL103A</text>
<text x="80.7" y="111.5">R2</text>
<text x="80.7" y="113.8">0</text>
<text x="124.1" y="111.9">TR1</text>
<text x="140.3" y="113.2">LL103A</text>
<text x="142.4" y="110.9">D2</text>
<text x="150" y="109.6">PWR_FLAG</text>
<text x="204.2" y="112.6">IN</text>
<text x="211.2" y="112.6">OUT</text>
<text x="46.5" y="118">PIC12F1572-IMS</text>
<text x="52.2" y="115.7">U1</text>
<text x="118.5" y="114.2">Würth 760390015</text>
<text x="204.2" y="116.5">EN</text>
<text x="208.9" y="114.3" transform="rotate(-90 208.9 114.3)">NC</text>
<text x="212.5" y="116.5">FB</text>
<text x="229.5" y="115.2">C11</text>
<text x="235.6" y="119" transform="rotate(-90 235.6 119)">220k</text>
<text x="237.7" y="118.2" transform="rotate(-90 237.7 118.2)">R8</text>
<text x="249.8" y="119">C13</text>
<text x="16.9" y="122.9">J5</text>
<text x="35.1" y="124.1">C3</text>
<text x="81.9" y="120.4">C4</text>
<text x="82.1" y="122.7">100u</text>
<text x="93.4" y="120.4">C22</text>
<text x="93.4" y="122.7">10u</text>
<text x="102.3" y="120.4">C23</text>
<text x="102.3" y="122.7">10u</text>
<text x="158.1" y="121.7">C5</text>
<text x="158.1" y="124">CP1</text>
<text x="168.3" y="121.7">C24</text>
<text x="168.4" y="124">10u</text>
<text x="175.8" y="124">R</text>
<text x="176" y="121.7">R6</text>
<text x="181" y="121.1" transform="rotate(-90 181 121.1)">4R7</text>
<text x="183.3" y="121.1" transform="rotate(-90 183.3 121.1)">R29</text>
<text x="192.4" y="121.7">C7</text>
<text x="192.5" y="124">10u</text>
<text x="201.5" y="124.1">C9</text>
<text x="204.2" y="120.3">NR/SS</text>
<text x="210.9" y="120.3">GND</text>
<text x="229.6" y="120.3">10n</text>
<text x="249.9" y="124.1">10u</text>
<text x="255.8" y="121.5" transform="rotate(-90 255.8 121.5)">D</text>
<text x="260.9" y="122" transform="rotate(-90 260.9 122)">D4</text>
<text x="266.2" y="120.4">R31</text>
<text x="266.3" y="122.7">33k</text>
<text x="270.6" y="124.8">PWR_FLAG</text>
<text x="35.4" y="129.2">100n</text>
<text x="54" y="129.5" transform="rotate(-90 54 129.5)">VDD</text>
<text x="136.6" y="131.8">R3</text>
<text x="201.6" y="129.2">10n</text>
<text x="235.6" y="128.7" transform="rotate(-90 235.6 128.7)">10k</text>
<text x="237.7" y="128.4" transform="rotate(-90 237.7 128.4)">R9</text>
<text x="15.8" y="135.6" transform="rotate(-90 15.8 135.6)">CONN_01X05</text>
<text x="44.2" y="135.5">RA1</text>
<text x="44.2" y="133">RA0</text>
<text x="59" y="135.5">RA4</text>
<text x="59" y="133">RA3</text>
<text x="118.5" y="137.1">Würth 760390015</text>
<text x="124.1" y="134.8">TR2</text>
<text x="136.6" y="134.2">0</text>
<text x="141.1" y="136.8">R4</text>
<text x="201.6" y="135.6">C10</text>
<text x="44.2" y="138">RA2</text>
<text x="59" y="138">RA5</text>
<text x="141.1" y="141.9">R5</text>
<text x="141.6" y="139.4">R</text>
<text x="158.1" y="140.7">C6</text>
<text x="158.1" y="143">CP1</text>
<text x="168.3" y="140.7">C25</text>
<text x="168.4" y="143">10u</text>
<text x="175.8" y="143">R</text>
<text x="176" y="140.7">R7</text>
<text x="192.4" y="140.7">C8</text>
<text x="192.5" y="143">10u</text>
<text x="201.6" y="140.6">10n</text>
<text x="235.6" y="138.9" transform="rotate(-90 235.6 138.9)">68k</text>
<text x="237.7" y="139" transform="rotate(-90 237.7 139)">R10</text>
<text x="249.8" y="141.9">C14</text>
<text x="266.2" y="143.3">R32</text>
<text x="276.4" y="143.3" transform="rotate(-90 276.4 143.3)">GNDA</text>
<text x="54" y="144" transform="rotate(-90 54 144)">VSS</text>
<text x="141.8" y="144.4">0</text>
<text x="204.2" y="149.5">EN</text>
<text x="204.2" y="145.7">NR/SS</text>
<text x="210.9" y="145.7">GND</text>
<text x="212.5" y="149.5">FB</text>
<text x="229.5" y="145.7">C12</text>
<text x="235.6" y="149.5" transform="rotate(-90 235.6 149.5)">330k</text>
<text x="237.7" y="149.2" transform="rotate(-90 237.7 149.2)">R11</text>
<text x="249.9" y="147">10u</text>
<text x="255.8" y="144.4" transform="rotate(-90 255.8 144.4)">D</text>
<text x="260.9" y="144.9" transform="rotate(-90 260.9 144.9)">D5</text>
<text x="266.3" y="145.6">8k2</text>
<text x="113.4" y="152.2">Q1</text>
<text x="113.7" y="154.5">IRLML0040</text>
<text x="140.3" y="152.6">LL103A</text>
<text x="142.4" y="154.9">D3</text>
<text x="181" y="154.1" transform="rotate(-90 181 154.1)">4R7</text>
<text x="183.3" y="154.1" transform="rotate(-90 183.3 154.1)">R30</text>
<text x="204.2" y="153.3">IN</text>
<text x="208.9" y="152.9" transform="rotate(-90 208.9 152.9)">NC</text>
<text x="211.2" y="153.3">OUT</text>
<text x="229.6" y="150.8">10n</text>
<text x="100.9" y="158.5">R?</text>
<text x="101.3" y="160.8">100k</text>
<text x="150" y="156.3">PWR_FLAG</text>
<text x="272.7" y="160.1">VSSA</text>
<text x="124.6" y="168">PWR_FLAG</text>
<text x="21.5" y="172.5">GNDPWR</text>
<text x="81.9" y="173.6">C26</text>
<text x="115.5" y="172.4">USB_OTG</text>
<text x="115.8" y="169.8">J1</text>
<text x="133.6" y="173.7">F1</text>
<text x="150" y="168.6">PWR_FLAG</text>
<text x="163" y="170.5">VBUS</text>
<text x="82.1" y="175.9">100n</text>
<text x="119.8" y="176.1">VBUS</text>
<text x="130.7" y="178.7">PFRA025</text>
<text x="155.8" y="178.7">C2</text>
<text x="122.4" y="181.2">D+</text>
<text x="146.6" y="180.1">C1</text>
<text x="146.9" y="182.4">100u</text>
<text x="156" y="183.8">100n</text>
<text x="79.6" y="190.2" transform="rotate(-90 79.6 190.2)">GNDA</text>
<text x="118.7" y="187.2" transform="rotate(-90 118.7 187.2)">Shield</text>
<text x="121.3" y="187.2" transform="rotate(-90 121.3 187.2)">GND</text>
<text x="122.9" y="186.3">ID</text>
<text x="161.2" y="191.5">GNDPWR</text>
<text x="150" y="193.8">PWR_FLAG</text>
</g>
<g font-size="1.8">
<text x="31.7" y="31.7">IN-</text>
<text x="31.7" y="69.8">IN+</text>
</g>
<g font-size="1.8" fill="#0000c2">
<text x="107.9" y="62.2">Gain 1, 2, 4, 10, 100</text>
<text x="234.9" y="109.2">27,3 V</text>
<text x="234.9" y="156.2">-6,9 V</text>
</g>
</svg>
